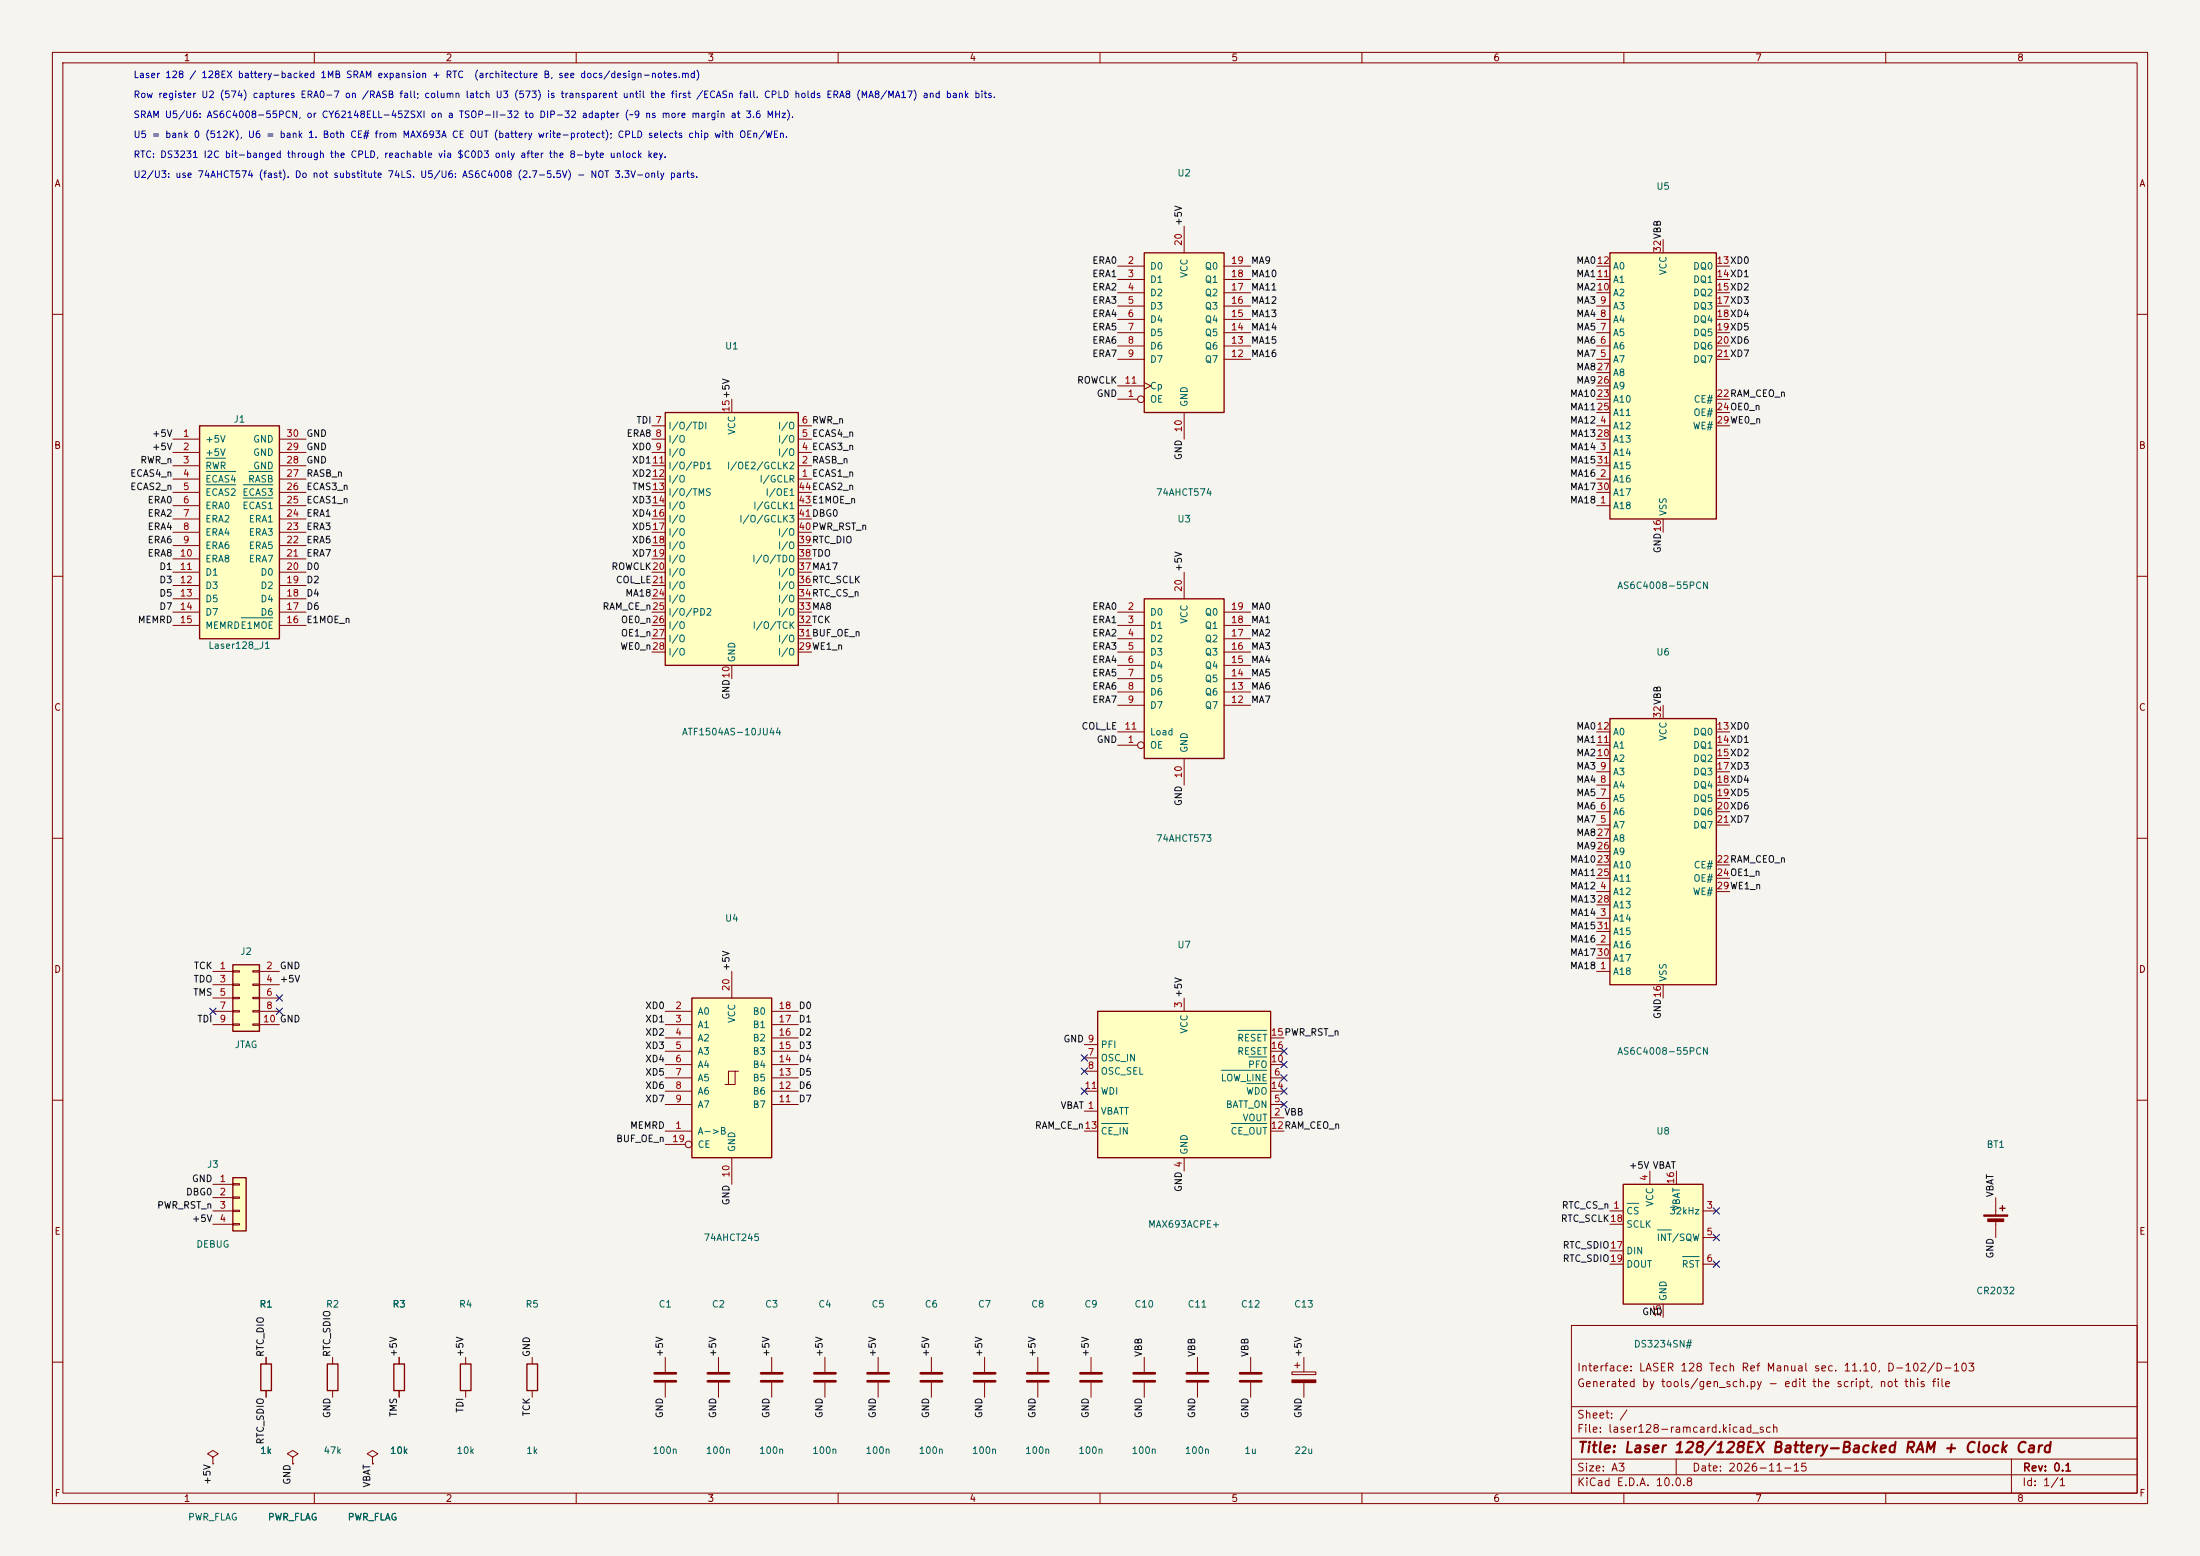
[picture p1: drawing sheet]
<svg xmlns="http://www.w3.org/2000/svg" width="420mm" height="297mm" viewBox="0 0 420 297" stroke-linecap="round" stroke-linejoin="round" font-family="sans-serif">
<path d="M0 0h420v297h-420z" fill="#f5f4ef" stroke="#f5f4ef" stroke-width=".19"/>
<g fill="none" stroke="#840000" stroke-width=".19">
<path d="M10 10h400v277h-400zM12 12h396v273h-396zM60 10v2M110 10v2M160 10v2M210 10v2M260 10v2M310 10v2M360 10v2M10 60h2M408 60h2M10 110h2"/>
<path d="M408 110h2M10 160h2M408 160h2M10 210h2M408 210h2M76.2 259.1v1.2M300 253h108v32h-108zM10 260h2M76.2 265.4v1.3M300 278.5h108M300 274.5h108M300 268.5h108"/>
<path d="M320 278.5v3M384 278.5v6.5M408 260h2M60 285v2M110 285v2M160 285v2M210 285v2M260 285v2M300 281.5h108M310 285v2M360 285v2"/>
</g>
<path d="M75.2 260.3h2v5.1h-2z" fill="none" stroke="#840000" stroke-width=".25"/>
<path d="M218.4 114.3h15.3v30.5h-15.3z" fill="#ffffc2"/>
<path d="M218.4 114.3h15.3v30.5h-15.3z" fill="none" stroke="#840000" stroke-width=".25"/>
<g fill="none" stroke="#840000" stroke-width=".19">
<path d="M213.4 116.8h5M213.4 119.4h5M226.1 109.2v5.1M233.7 116.8h5.1M233.7 119.4h5.1M213.4 121.9h5M213.4 124.5h5M213.4 127h5M213.4 129.5h5M213.4 132.1h5M213.4 134.6h5M213.4 139.7h5"/>
<path d="M233.7 121.9h5.1M233.7 124.5h5.1M233.7 127h5.1M233.7 129.5h5.1M233.7 132.1h5.1M233.7 134.6h5.1M213.4 142.2h3.8M226.1 144.8v5.1"/>
<circle cx="217.8" cy="142.2" r=".63"/>
</g>
<path d="M307.3 48.3h20.4v50.8h-20.4z" fill="#ffffc2"/>
<path d="M307.3 48.3h20.4v50.8h-20.4z" fill="none" stroke="#840000" stroke-width=".25"/>
<g fill="none" stroke="#840000" stroke-width=".19">
<path d="M304.8 58.4h2.5M304.8 55.9h2.5M304.8 53.3h2.5M304.8 50.8h2.5M317.5 45.7v2.6M327.7 58.4h2.5M327.7 55.9h2.5M327.7 53.3h2.5M327.7 50.8h2.5M304.8 68.6h2.5M304.8 66h2.5M304.8 63.5h2.5"/>
<path d="M304.8 61h2.5M304.8 76.2h2.5M304.8 78.7h2.5M304.8 73.7h2.5M304.8 71.1h2.5M327.7 68.6h2.5M327.7 66h2.5M327.7 63.5h2.5M327.7 61h2.5M327.7 76.2h2.5M327.7 78.7h2.5M304.8 96.5h2.5"/>
<path d="M304.8 91.4h2.5M304.8 86.4h2.5M304.8 81.3h2.5M304.8 83.8h2.5M304.8 94h2.5M304.8 88.9h2.5M317.5 99.1v2.5M327.7 81.3h2.5M127 259.1v2.8M137.2 259.1v2.8M147.3 259.1v2.8M157.5 259.1v2.8"/>
<path d="M167.6 259.1v2.8M177.8 259.1v2.8M127 263.9v2.8M137.2 263.9v2.8M147.3 263.9v2.8M157.5 263.9v2.8M167.6 263.9v2.8M177.8 263.9v2.8"/>
</g>
<path d="M125 262.1h4M125 263.7h4M135.1 262.1h4.1M135.1 263.7h4.1M145.3 262.1h4.1M145.3 263.7h4.1M155.4 262.1h4.1M155.4 263.7h4.1M165.6 262.1h4.1M165.6 263.7h4.1M175.8 262.1h4M175.8 263.7h4" fill="none" stroke="#840000" stroke-width=".51"/>
<path d="M218.4 48.3h15.3v30.4h-15.3z" fill="#ffffc2"/>
<path d="M218.4 48.3h15.3v30.4h-15.3z" fill="none" stroke="#840000" stroke-width=".25"/>
<g fill="none" stroke="#840000" stroke-width=".19">
<path d="M213.4 50.8h5M213.4 53.3h5M213.4 55.9h5M213.4 58.4h5M226.1 43.2v5.1M233.7 50.8h5.1M233.7 53.3h5.1M233.7 55.9h5.1M233.7 58.4h5.1M213.4 76.2h3.8M213.4 61h5M213.4 63.5h5"/>
<path d="M213.4 66h5M213.4 68.6h5M213.4 73.7h5M218.4 73l1.3 .7-1.3 .6M226.1 78.7v5.1M233.7 61h5.1M233.7 63.5h5.1M233.7 66h5.1M233.7 68.6h5.1"/>
<circle cx="217.8" cy="76.2" r=".63"/>
</g>
<path d="M132.1 190.5h15.2v30.5h-15.2z" fill="#ffffc2"/>
<g fill="none" stroke="#840000" stroke-width=".19">
<path d="M127 193h5.1M127 195.6h5.1M127 198.1h5.1M139.7 185.4v5.1M147.3 193h5.1M147.3 195.6h5.1M147.3 198.1h5.1M127 215.9h5.1M127 200.7h5.1M127 203.2h5.1M127 205.7h5.1M127 208.3h5.1"/>
<path d="M127 210.8h5.1M127 218.4h3.8M140.3 204.5h-1.2v2.5M141 204.5h-.7v2.5h-1.9M147.3 200.7h5.1M147.3 203.2h5.1M147.3 205.7h5.1M147.3 208.3h5.1M147.3 210.8h5.1M139.7 221v5.1"/>
<circle cx="131.4" cy="218.4" r=".63"/>
</g>
<path d="M132.1 190.5h15.2v30.5h-15.2z" fill="none" stroke="#840000" stroke-width=".25"/>
<path d="M307.3 137.2h20.4v50.8h-20.4z" fill="#ffffc2"/>
<path d="M307.3 137.2h20.4v50.8h-20.4zM62.5 260.3h2v5.1h-2z" fill="none" stroke="#840000" stroke-width=".25"/>
<g fill="none" stroke="#840000" stroke-width=".19">
<path d="M304.8 139.7h2.5M317.5 134.6v2.6M327.7 139.7h2.5M304.8 157.5h2.5M304.8 154.9h2.5M304.8 152.4h2.5M304.8 149.9h2.5M304.8 147.3h2.5M304.8 144.8h2.5M304.8 142.2h2.5M327.7 157.5h2.5M327.7 154.9h2.5"/>
<path d="M327.7 152.4h2.5M327.7 149.9h2.5M327.7 147.3h2.5M327.7 144.8h2.5M327.7 142.2h2.5M304.8 175.3h2.5M304.8 170.2h2.5M304.8 165.1h2.5M304.8 167.6h2.5M304.8 162.6h2.5M304.8 160h2.5M304.8 172.7h2.5"/>
<path d="M304.8 177.8h2.5M327.7 170.2h2.5M327.7 165.1h2.5M327.7 167.6h2.5M304.8 185.4h2.5M304.8 180.3h2.5M304.8 182.9h2.5M317.5 188v2.5M63.5 259.1v1.2M188 259.1v2.8M63.5 265.4v1.3M188 263.9v2.8"/>
</g>
<path d="M185.9 262.1h4.1M185.9 263.7h4.1" fill="none" stroke="#840000" stroke-width=".51"/>
<path d="M38.1 81.3h15.2v40.6h-15.2z" fill="#ffffc2"/>
<path d="M38.1 81.3h15.2v40.6h-15.2zM381.8 230.6h1M382.3 230.1v1M49.8 260.3h2v5.1h-2zM87.9 260.3h2v5.1h-2zM100.6 260.3h2v5.1h-2z" fill="none" stroke="#840000" stroke-width=".25"/>
<g fill="none" stroke="#840000" stroke-width=".19">
<path d="M33 83.8h5.1M33 86.4h5.1M33 88.9h5.1M33 91.4h5.1M33 94h5.1M33 96.5h5.1M33 99.1h5.1M53.3 83.8h5.1M53.3 86.4h5.1M53.3 88.9h5.1M53.3 91.4h5.1M53.3 94h5.1"/>
<path d="M53.3 96.5h5.1M53.3 99.1h5.1M33 101.6h5.1M33 104.1h5.1M33 106.7h5.1M33 109.2h5.1M33 111.8h5.1M33 114.3h5.1M33 116.8h5.1M33 119.4h5.1M53.3 101.6h5.1M53.3 104.1h5.1"/>
<path d="M53.3 106.7h5.1M53.3 109.2h5.1M53.3 111.8h5.1M53.3 114.3h5.1M53.3 116.8h5.1M53.3 119.4h5.1M381 228.6v3.3M381 232.9v3.3M50.8 259.1v1.2M88.9 259.1v1.2M101.6 259.1v1.2M50.8 265.4v1.3"/>
<path d="M88.9 265.4v1.3M101.6 265.4v1.3"/>
</g>
<path d="M39.3 87.5h3.8M39.3 90h5.7M39.3 92.5h5.7M46.4 92.5h5.7M46.4 95.1h5.7M47.5 90h4.6M46.1 117.9h6" fill="none" stroke="#006464" stroke-width=".19"/>
<g fill="#840000" stroke="#840000" stroke-width=".19">
<path d="M378.7 231.9h4.6v.3h-4.6z"/>
<path d="M379.5 232.7h3v.5h-3z"/>
</g>
<path d="M44.4 184.2h5.1v12.7h-5.1z" fill="#ffffc2"/>
<path d="M44.4 184.2h5.1v12.7h-5.1z" fill="none" stroke="#840000" stroke-width=".25"/>
<g fill="none" stroke="#840000" stroke-width=".19">
<path d="M40.6 185.4h3.8M40.6 188h3.8M40.6 190.5h3.8M40.6 193h3.8M40.6 195.6h3.8M44.4 185.3h1.3v.2h-1.3zM44.4 187.8h1.3v.3h-1.3zM44.4 190.4h1.3v.2h-1.3zM44.4 192.9h1.3v.3h-1.3zM44.4 195.5h1.3v.2h-1.3zM48.3 185.3h1.2v.2h-1.2zM48.3 187.8h1.2v.3h-1.2z"/>
<path d="M48.3 190.4h1.2v.2h-1.2zM48.3 192.9h1.2v.3h-1.2zM48.3 195.5h1.2v.2h-1.2zM49.5 185.4h3.8M49.5 188h3.8M49.5 190.5h3.8M49.5 193h3.8M49.5 195.6h3.8M40.6 278.1l1.1-.6-1.1-.6-1 .6 1 .6v1.3M40.6 279.4h.1M55.9 278.1l1-.6-1-.6-1 .6 1 .6v1.3M55.9 279.4h.1"/>
<path d="M71.1 278.1l1-.6-1-.6-1 .6 1 .6v1.3M71.1 279.4h.1"/>
</g>
<path d="M44.4 224.8h2.6v10.1h-2.6z" fill="#ffffc2"/>
<path d="M44.4 224.8h2.6v10.1h-2.6z" fill="none" stroke="#840000" stroke-width=".25"/>
<path d="M40.6 226.1h3.8M40.6 228.6h3.8M40.6 231.1h3.8M40.6 233.7h3.8M44.4 225.9h1.3v.3h-1.3zM44.4 228.5h1.3v.2h-1.3zM44.4 231h1.3v.3h-1.3zM44.4 233.6h1.3v.2h-1.3zM218.4 259.1v2.8M228.6 259.1v2.8M218.4 263.9v2.8M228.6 263.9v2.8" fill="none" stroke="#840000" stroke-width=".19"/>
<path d="M216.4 262.1h4.1M216.4 263.7h4.1M226.6 262.1h4M226.6 263.7h4" fill="none" stroke="#840000" stroke-width=".51"/>
<path d="M209.5 193h33.1v28h-33.1z" fill="#ffffc2"/>
<path d="M209.5 193h33.1v28h-33.1z" fill="none" stroke="#840000" stroke-width=".25"/>
<g fill="none" stroke="#840000" stroke-width=".19">
<path d="M207 199.4h2.5M226.1 190.5v2.5M242.6 198.1h2.5M207 212.1h2.5M207 201.9h2.5M207 204.5h2.5M207 208.3h2.5M207 215.9h2.5M242.6 213.4h2.5M242.6 210.8h2.5M242.6 205.7h2.5M242.6 203.2h2.5"/>
<path d="M242.6 208.3h2.5M242.6 215.9h2.5M242.6 200.7h2.5M226.1 221v2.5M198.1 259.1v2.8M238.8 259.1v2.8M198.1 263.9v2.8M238.8 263.9v2.8"/>
</g>
<path d="M236.3 196.7h5.5M210.3 214.5h5.1M233.2 204.3h8.6M235.1 214.5h6.7M238 206.8h3.8M238.4 201.8h3.4" fill="none" stroke="#006464" stroke-width=".19"/>
<path d="M196.1 262.1h4.1M196.1 263.7h4.1M236.7 262.1h4.1M236.7 263.7h4.1" fill="none" stroke="#840000" stroke-width=".51"/>
<path d="M127 78.7h25.4v48.3h-25.4z" fill="#ffffc2"/>
<path d="M127 78.7h25.4v48.3h-25.4z" fill="none" stroke="#840000" stroke-width=".25"/>
<g fill="none" stroke="#840000" stroke-width=".19">
<path d="M139.7 76.2v2.5M124.5 91.4h2.5M124.5 88.9h2.5M124.5 86.4h2.5M124.5 83.8h2.5M124.5 81.3h2.5M124.5 94h2.5M124.5 96.5h2.5M124.5 99.1h2.5M152.4 91.4h2.5M152.4 88.9h2.5M152.4 86.4h2.5"/>
<path d="M152.4 83.8h2.5M152.4 81.3h2.5M152.4 94h2.5M152.4 96.5h2.5M152.4 99.1h2.5M124.5 101.6h2.5M124.5 104.1h2.5M124.5 106.7h2.5M124.5 109.2h2.5M124.5 111.8h2.5M124.5 114.3h2.5M124.5 116.8h2.5"/>
<path d="M124.5 119.4h2.5M152.4 101.6h2.5M152.4 104.1h2.5M152.4 106.7h2.5M152.4 109.2h2.5M152.4 111.8h2.5M152.4 114.3h2.5M152.4 116.8h2.5M152.4 119.4h2.5M124.5 121.9h2.5M124.5 124.5h2.5M139.7 127v2.5"/>
<path d="M152.4 121.9h2.5M152.4 124.5h2.5"/>
</g>
<path d="M309.9 226.1h15.2v22.8h-15.2z" fill="#ffffc2"/>
<path d="M309.9 226.1h15.2v22.8h-15.2z" fill="none" stroke="#840000" stroke-width=".25"/>
<g fill="none" stroke="#840000" stroke-width=".19">
<path d="M307.3 231.1h2.6M307.3 238.8h2.6M307.3 233.7h2.6M315 223.5v2.6M320 223.5v2.6M325.1 231.1h2.6M325.1 236.2h2.6M50.8 259.1v1.2M76.2 259.1v1.2M208.3 259.1v2.8M248.9 259.1v2.8M307.3 241.3h2.6"/>
<path d="M317.5 248.9v2.6M325.1 241.3h2.6M50.8 265.4v1.3M55.9 279.4h.1M71.1 279.4h.1M76.2 265.4v1.3M208.3 263.9v2.8M246.6 261.9h4.6v.5h-4.6zM247.1 260.6h1.1M247.6 260.1v1M248.9 263.9v2.8"/>
</g>
<path d="M310.6 229.7h2.2M316.4 234.8h2.7M321.2 239.9h3.2" fill="none" stroke="#006464" stroke-width=".19"/>
<path d="M246.6 263.4h4.6v.5h-4.6z" fill="#840000" stroke="#840000" stroke-width=".19"/>
<path d="M206.2 262.1h4.1M206.2 263.7h4.1" fill="none" stroke="#840000" stroke-width=".51"/>
<g fill="none" stroke="#000084" stroke-width=".19">
<path d="M40 192.4l1.2 1.2M41.2 192.4l-1.2 1.2M52.7 192.4l1.2 1.2M52.7 189.9l1.2 1.2M53.9 192.4l-1.2 1.2M53.9 189.9l-1.2 1.2M206.4 203.9l1.2 1.2M206.4 201.3l1.2 1.2M206.4 207.7l1.2 1.2M207.6 203.9l-1.2 1.2M207.6 201.3l-1.2 1.2M207.6 207.7l-1.2 1.2"/>
<path d="M244.5 207.7l1.2 1.2M244.5 202.6l1.2 1.2M244.5 200.1l1.2 1.2M244.5 205.1l1.2 1.2M244.5 210.2l1.2 1.2M245.7 207.7l-1.2 1.2M245.7 202.6l-1.2 1.2M245.7 200.1l-1.2 1.2M245.7 205.1l-1.2 1.2M245.7 210.2l-1.2 1.2M327.1 230.5l1.2 1.2M327.1 235.6l1.2 1.2"/>
<path d="M328.3 230.5l-1.2 1.2M328.3 235.6l-1.2 1.2M327.1 240.7l1.2 1.2M328.3 240.7l-1.2 1.2"/>
</g>
<text font-size="2" fill="#840000" x="301" y="277.8">Title: Laser 128/128EX Battery-Backed RAM + Clock Card</text>
<g font-size="1.5" fill="#840000">
<text x="300.9" y="262.1">Interface: LASER 128 Tech Ref Manual sec. 11.10, D-102/D-103</text>
<text x="300.9" y="265.1">Generated by tools/gen_sch.py - edit the script, not this file</text>
<text x="300.9" y="273.8">File: laser128-ramcard.kicad_sch</text>
<text x="300.9" y="271.1">Sheet: /</text>
<text x="300.9" y="281.2">Size: A3</text>
<text x="322.9" y="281.2">Date: 2026-11-15</text>
<text x="386" y="281.2">Rev: 0.1</text>
<text x="300.9" y="284">KiCad E.D.A. 10.0.8</text>
<text x="385.9" y="284">Id: 1/1</text>
</g>
<g font-size="1.3" fill="#840000">
<text x="35" y="12">1</text>
<text x="85" y="12">2</text>
<text x="135" y="12">3</text>
<text x="185" y="12">4</text>
<text x="235" y="12">5</text>
<text x="285" y="12">6</text>
<text x="335" y="12">7</text>
<text x="385" y="12">8</text>
<text x="10.3" y="36">A</text>
<text x="408.3" y="36">A</text>
<text x="10.2" y="86">B</text>
<text x="408.2" y="86">B</text>
<text x="10.2" y="136">C</text>
<text x="408.2" y="136">C</text>
<text x="10.2" y="186">D</text>
<text x="408.2" y="186">D</text>
<text x="10.3" y="236">E</text>
<text x="408.3" y="236">E</text>
<text x="10.3" y="286">F</text>
<text x="35" y="287">1</text>
<text x="85" y="287">2</text>
<text x="135" y="287">3</text>
<text x="185" y="287">4</text>
<text x="235" y="287">5</text>
<text x="285" y="287">6</text>
<text x="335" y="287">7</text>
<text x="385" y="287">8</text>
<text x="408.3" y="286">F</text>
</g>
<g font-size="1.3" fill="#0000c2">
<text x="25.4" y="15.2">Laser 128 / 128EX battery-backed 1MB SRAM expansion + RTC</text>
<text x="90.4" y="15.2">(architecture B, see docs/design-notes.md)</text>
<text x="25.4" y="19">Row register U2 (574) captures ERA0-7 on /RASB fall; column latch U3 (573) is transparent until the first /ECASn fall. CPLD holds ERA8 (MA8/MA17) and bank bits.</text>
<text x="25.4" y="22.8">SRAM U5/U6: AS6C4008-55PCN, or CY62148ELL-45ZSXI on a TSOP-II-32 to DIP-32 adapter (~9 ns more margin at 3.6 MHz).</text>
<text x="25.4" y="26.6">U5 = bank 0 (512K), U6 = bank 1. Both CE# from MAX693A CE OUT (battery write-protect); CPLD selects chip with OEn/WEn.</text>
<text x="25.4" y="34.3">U2/U3: use 74AHCT574 (fast). Do not substitute 74LS. U5/U6: AS6C4008 (2.7-5.5V) - NOT 3.3V-only parts.</text>
<text x="25.4" y="30.5">RTC: DS3231 I2C bit-banged through the CPLD, reachable via $C0D3 only after the 8-byte unlock key.</text>
</g>
<g font-size="1.3" fill="#006464">
<text x="224.7" y="34">U2</text>
<text x="316.1" y="36.5">U5</text>
<text x="219.4" y="51.8">D0</text>
<text x="227" y="53.1" transform="rotate(-90 227 53.1)">VCC</text>
<text x="229.9" y="51.8">Q0</text>
<text x="307.8" y="51.8">A0</text>
<text x="318.5" y="52.6" transform="rotate(-90 318.5 52.6)">VCC</text>
<text x="323.1" y="51.8">DQ0</text>
<text x="219.4" y="54.3">D1</text>
<text x="219.4" y="56.8">D2</text>
<text x="219.4" y="59.4">D3</text>
<text x="229.9" y="59.4">Q3</text>
<text x="229.9" y="56.8">Q2</text>
<text x="229.9" y="54.3">Q1</text>
<text x="307.8" y="59.4">A3</text>
<text x="307.8" y="56.8">A2</text>
<text x="307.8" y="54.3">A1</text>
<text x="323.1" y="54.3">DQ1</text>
<text x="323.1" y="56.8">DQ2</text>
<text x="323.1" y="59.4">DQ3</text>
<text x="219.4" y="61.9">D4</text>
<text x="219.4" y="64.5">D5</text>
<text x="229.9" y="64.5">Q5</text>
<text x="229.9" y="61.9">Q4</text>
<text x="307.8" y="64.5">A5</text>
<text x="307.8" y="61.9">A4</text>
<text x="323.1" y="61.9">DQ4</text>
<text x="323.1" y="64.5">DQ5</text>
<text x="138.3" y="67">U1</text>
<text x="219.4" y="67">D6</text>
<text x="219.4" y="69.5">D7</text>
<text x="229.9" y="69.5">Q7</text>
<text x="229.9" y="67">Q6</text>
<text x="307.8" y="69.5">A7</text>
<text x="307.8" y="67">A6</text>
<text x="323.1" y="67">DQ6</text>
<text x="323.1" y="69.5">DQ7</text>
<text x="219.4" y="77.2">OE</text>
<text x="219.4" y="74.6">Cp</text>
<text x="227" y="77.8" transform="rotate(-90 227 77.8)">GND</text>
<text x="307.8" y="77.2">A10</text>
<text x="307.8" y="74.6">A9</text>
<text x="307.8" y="72.1">A8</text>
<text x="323.2" y="77.2">CE#</text>
<text x="44.5" y="81">J1</text>
<text x="127.5" y="82.2">I/O/TDI</text>
<text x="140.7" y="83.1" transform="rotate(-90 140.7 83.1)">VCC</text>
<text x="148.4" y="82.2">I/O</text>
<text x="307.8" y="82.2">A12</text>
<text x="307.8" y="79.7">A11</text>
<text x="323.1" y="82.2">WE#</text>
<text x="323.2" y="79.7">OE#</text>
<text x="39.1" y="84.8">+5V</text>
<text x="39.1" y="87.3">+5V</text>
<text x="39.1" y="89.9">RWR</text>
<text x="48.2" y="89.9">GND</text>
<text x="48.2" y="87.3">GND</text>
<text x="48.2" y="84.8">GND</text>
<text x="127.5" y="84.8">I/O</text>
<text x="127.5" y="87.3">I/O</text>
<text x="127.5" y="89.9">I/O/PD1</text>
<text x="138.7" y="89.9">I/OE2/GCLK2</text>
<text x="148.4" y="87.3">I/O</text>
<text x="148.4" y="84.8">I/O</text>
<text x="307.8" y="87.3">A14</text>
<text x="307.8" y="84.8">A13</text>
<text x="307.8" y="89.9">A15</text>
<text x="39.1" y="92.4">ECAS4</text>
<text x="39.1" y="94.9">ECAS2</text>
<text x="46.2" y="94.9">ECAS3</text>
<text x="47.3" y="92.4">RASB</text>
<text x="127.5" y="92.4">I/O</text>
<text x="127.5" y="94.9">I/O/TMS</text>
<text x="144.9" y="92.4">I/GCLR</text>
<text x="146" y="94.9">I/OE1</text>
<text x="220.6" y="94.9">74AHCT574</text>
<text x="307.8" y="92.4">A16</text>
<text x="307.8" y="94.9">A17</text>
<text x="39.1" y="97.5">ERA0</text>
<text x="39.1" y="100">ERA2</text>
<text x="46.2" y="97.5">ECAS1</text>
<text x="47.4" y="100">ERA1</text>
<text x="127.5" y="97.5">I/O</text>
<text x="127.5" y="100">I/O</text>
<text x="141" y="100">I/O/GCLK3</text>
<text x="143.7" y="97.5">I/GCLK1</text>
<text x="224.7" y="100">U3</text>
<text x="307.8" y="97.5">A18</text>
<text x="318.5" y="98.6" transform="rotate(-90 318.5 98.6)">VSS</text>
<text x="39.1" y="102.6">ERA4</text>
<text x="39.1" y="105.1">ERA6</text>
<text x="39.1" y="107.6">ERA8</text>
<text x="47.4" y="107.6">ERA7</text>
<text x="47.4" y="105.1">ERA5</text>
<text x="47.4" y="102.6">ERA3</text>
<text x="127.5" y="102.6">I/O</text>
<text x="127.5" y="105.1">I/O</text>
<text x="127.5" y="107.6">I/O</text>
<text x="143.5" y="107.6">I/O/TDO</text>
<text x="148.4" y="105.1">I/O</text>
<text x="148.4" y="102.6">I/O</text>
<text x="39.1" y="110.2">D1</text>
<text x="39.1" y="112.7">D3</text>
<text x="49.6" y="112.7">D2</text>
<text x="49.6" y="110.2">D0</text>
<text x="127.5" y="110.2">I/O</text>
<text x="127.5" y="112.7">I/O</text>
<text x="148.4" y="112.7">I/O</text>
<text x="148.4" y="110.2">I/O</text>
<text x="308.6" y="112.7">AS6C4008-55PCN</text>
<text x="39.1" y="115.3">D5</text>
<text x="39.1" y="117.8">D7</text>
<text x="49.6" y="117.8">D6</text>
<text x="49.6" y="115.3">D4</text>
<text x="127.5" y="115.3">I/O</text>
<text x="127.5" y="117.8">I/O/PD2</text>
<text x="148.4" y="117.8">I/O</text>
<text x="148.4" y="115.3">I/O</text>
<text x="219.4" y="117.8">D0</text>
<text x="227" y="119.2" transform="rotate(-90 227 119.2)">VCC</text>
<text x="229.9" y="117.8">Q0</text>
<text x="39.1" y="120.3">MEMRDE1MOE</text>
<text x="39.7" y="124.2">Laser128_J1</text>
<text x="127.5" y="120.3">I/O</text>
<text x="127.5" y="122.9">I/O</text>
<text x="127.5" y="125.4">I/O</text>
<text x="143.6" y="120.3">I/O/TCK</text>
<text x="148.4" y="125.4">I/O</text>
<text x="148.4" y="122.9">I/O</text>
<text x="219.4" y="120.3">D1</text>
<text x="219.4" y="122.9">D2</text>
<text x="219.4" y="125.4">D3</text>
<text x="229.9" y="125.4">Q3</text>
<text x="229.9" y="122.9">Q2</text>
<text x="229.9" y="120.3">Q1</text>
<text x="316.1" y="125.4">U6</text>
<text x="140.7" y="126.5" transform="rotate(-90 140.7 126.5)">GND</text>
<text x="219.4" y="128">D4</text>
<text x="219.4" y="130.5">D5</text>
<text x="229.9" y="130.5">Q5</text>
<text x="229.9" y="128">Q4</text>
<text x="219.4" y="133">D6</text>
<text x="219.4" y="135.6">D7</text>
<text x="229.9" y="135.6">Q7</text>
<text x="229.9" y="133">Q6</text>
<text x="130.1" y="140.7">ATF1504AS-10JU44</text>
<text x="219.4" y="143.2">OE</text>
<text x="219.4" y="140.7">Load</text>
<text x="227" y="143.8" transform="rotate(-90 227 143.8)">GND</text>
<text x="307.8" y="143.2">A1</text>
<text x="307.8" y="140.7">A0</text>
<text x="318.5" y="141.5" transform="rotate(-90 318.5 141.5)">VCC</text>
<text x="323.1" y="140.7">DQ0</text>
<text x="323.1" y="143.2">DQ1</text>
<text x="307.8" y="148.3">A3</text>
<text x="307.8" y="145.7">A2</text>
<text x="323.1" y="145.7">DQ2</text>
<text x="323.1" y="148.3">DQ3</text>
<text x="307.8" y="155.9">A6</text>
<text x="307.8" y="153.4">A5</text>
<text x="307.8" y="150.8">A4</text>
<text x="323.1" y="150.8">DQ4</text>
<text x="323.1" y="153.4">DQ5</text>
<text x="323.1" y="155.9">DQ6</text>
<text x="220.6" y="161">74AHCT573</text>
<text x="307.8" y="158.4">A7</text>
<text x="307.8" y="161">A8</text>
<text x="323.1" y="158.4">DQ7</text>
<text x="307.8" y="166.1">A10</text>
<text x="307.8" y="163.5">A9</text>
<text x="323.2" y="166.1">CE#</text>
<text x="307.8" y="171.1">A12</text>
<text x="307.8" y="168.6">A11</text>
<text x="307.8" y="173.7">A13</text>
<text x="323.1" y="171.1">WE#</text>
<text x="323.2" y="168.6">OE#</text>
<text x="138.3" y="176.2">U4</text>
<text x="307.8" y="176.2">A14</text>
<text x="307.8" y="178.8">A15</text>
<text x="45.8" y="182.6">J2</text>
<text x="224.7" y="181.3">U7</text>
<text x="307.8" y="181.3">A16</text>
<text x="307.8" y="183.8">A17</text>
<text x="307.8" y="186.4">A18</text>
<text x="318.5" y="187.5" transform="rotate(-90 318.5 187.5)">VSS</text>
<text x="133.1" y="194">A0</text>
<text x="133.1" y="196.5">A1</text>
<text x="140.7" y="195.4" transform="rotate(-90 140.7 195.4)">VCC</text>
<text x="143.6" y="196.5">B1</text>
<text x="143.6" y="194">B0</text>
<text x="227" y="197.4" transform="rotate(-90 227 197.4)">VCC</text>
<text x="44.7" y="200.4">JTAG</text>
<text x="133.1" y="199.1">A2</text>
<text x="133.1" y="201.6">A3</text>
<text x="143.6" y="201.6">B3</text>
<text x="143.6" y="199.1">B2</text>
<text x="210" y="202.9">OSC_IN</text>
<text x="210" y="200.4">PFI</text>
<text x="236.1" y="199.1">RESET</text>
<text x="236.1" y="201.6">RESET</text>
<text x="308.6" y="201.6">AS6C4008-55PCN</text>
<text x="133.1" y="204.2">A4</text>
<text x="133.1" y="206.7">A5</text>
<text x="133.1" y="209.2">A6</text>
<text x="143.6" y="209.2">B6</text>
<text x="143.6" y="206.7">B5</text>
<text x="143.6" y="204.2">B4</text>
<text x="210" y="205.4">OSC_SEL</text>
<text x="210" y="209.2">WDI</text>
<text x="232.9" y="206.7">LOW_LINE</text>
<text x="237.8" y="209.2">WDO</text>
<text x="238.1" y="204.2">PFO</text>
<text x="133.1" y="211.8">A7</text>
<text x="143.6" y="211.8">B7</text>
<text x="210" y="213.1">VBATT</text>
<text x="233.9" y="211.8">BATT_ON</text>
<text x="237.1" y="214.3">VOUT</text>
<text x="133.1" y="216.9">A-&gt;B</text>
<text x="133.1" y="219.4">CE</text>
<text x="140.7" y="220" transform="rotate(-90 140.7 220)">GND</text>
<text x="210" y="216.9">CE_IN</text>
<text x="227" y="220.5" transform="rotate(-90 227 220.5)">GND</text>
<text x="234.8" y="216.9">CE_OUT</text>
<text x="316.1" y="216.9">U8</text>
<text x="379.1" y="219.4">BT1</text>
<text x="39.4" y="223.2">J3</text>
<text x="310.4" y="232.1">CS</text>
<text x="315.9" y="230.4" transform="rotate(-90 315.9 230.4)">VCC</text>
<text x="318.6" y="232.1">32kHz</text>
<text x="321" y="231.2" transform="rotate(-90 321 231.2)">VBAT</text>
<text x="37.4" y="238.5">DEBUG</text>
<text x="134.2" y="237.2">74AHCT245</text>
<text x="219.1" y="234.6">MAX693ACPE+</text>
<text x="310.4" y="239.7">DIN</text>
<text x="310.4" y="234.6">SCLK</text>
<text x="316.2" y="237.2">INT/SQW</text>
<text x="310.4" y="242.3">DOUT</text>
<text x="320.9" y="242.3">RST</text>
<text x="49.4" y="249.9">R1</text>
<text x="62.1" y="249.9">R2</text>
<text x="74.8" y="249.9">R3</text>
<text x="87.5" y="249.9">R4</text>
<text x="100.2" y="249.9">R5</text>
<text x="125.6" y="249.9">C1</text>
<text x="135.8" y="249.9">C2</text>
<text x="146" y="249.9">C3</text>
<text x="156.1" y="249.9">C4</text>
<text x="166.3" y="249.9">C5</text>
<text x="176.4" y="249.9">C6</text>
<text x="186.6" y="249.9">C7</text>
<text x="196.8" y="249.9">C8</text>
<text x="206.9" y="249.9">C9</text>
<text x="216.5" y="249.9">C10</text>
<text x="226.6" y="249.9">C11</text>
<text x="236.8" y="249.9">C12</text>
<text x="246.9" y="249.9">C13</text>
<text x="318.5" y="248.4" transform="rotate(-90 318.5 248.4)">GND</text>
<text x="377.2" y="247.3">CR2032</text>
<text x="311.8" y="257.5">DS3234SN#</text>
<text x="49.6" y="277.8">1k</text>
<text x="61.6" y="277.8">47k</text>
<text x="74.3" y="277.8">10k</text>
<text x="87" y="277.8">10k</text>
<text x="100.4" y="277.8">1k</text>
<text x="124.5" y="277.8">100n</text>
<text x="134.6" y="277.8">100n</text>
<text x="144.8" y="277.8">100n</text>
<text x="155" y="277.8">100n</text>
<text x="165.1" y="277.8">100n</text>
<text x="175.3" y="277.8">100n</text>
<text x="185.4" y="277.8">100n</text>
<text x="195.6" y="277.8">100n</text>
<text x="205.8" y="277.8">100n</text>
<text x="215.9" y="277.8">100n</text>
<text x="226.1" y="277.8">100n</text>
<text x="237.5" y="277.8">1u</text>
<text x="247" y="277.8">22u</text>
<text x="35.8" y="290.5">PWR_FLAG</text>
<text x="51" y="290.5">PWR_FLAG</text>
<text x="66.3" y="290.5">PWR_FLAG</text>
</g>
<g font-size="1.3" fill="#a90000">
<text x="225.9" y="47.1" transform="rotate(-90 225.9 47.1)">20</text>
<text x="215.2" y="50.7">2</text>
<text x="215.2" y="53.2">3</text>
<text x="234.9" y="53.2">18</text>
<text x="234.9" y="50.7">19</text>
<text x="317.4" y="48.3" transform="rotate(-90 317.4 48.3)">32VBB</text>
<text x="327.6" y="50.7">13XD0</text>
<text x="327.6" y="53.2">14XD1</text>
<text x="215.2" y="55.7">4</text>
<text x="215.2" y="58.3">5</text>
<text x="234.9" y="58.3">16</text>
<text x="234.9" y="55.7">17</text>
<text x="305.3" y="58.3">9</text>
<text x="327.6" y="55.7">15XD2</text>
<text x="327.6" y="58.3">17XD3</text>
<text x="215.2" y="60.8">6</text>
<text x="215.2" y="63.4">7</text>
<text x="215.2" y="65.9">8</text>
<text x="234.9" y="65.9">13</text>
<text x="234.9" y="63.4">14</text>
<text x="234.9" y="60.8">15</text>
<text x="305.3" y="65.9">6</text>
<text x="305.3" y="63.4">7</text>
<text x="305.3" y="60.8">8</text>
<text x="327.6" y="60.8">18XD4</text>
<text x="327.6" y="63.4">19XD5</text>
<text x="327.6" y="65.9">20XD6</text>
<text x="215.2" y="68.4">9</text>
<text x="234.9" y="68.4">12</text>
<text x="305.3" y="68.4">5</text>
<text x="327.6" y="68.4">21XD7</text>
<text x="214.6" y="73.5">11</text>
<text x="215.2" y="76.1">1</text>
<text x="327.6" y="76.1">22RAM_CEO_n</text>
<text x="34.8" y="83.7">1</text>
<text x="54.5" y="83.7">30</text>
<text x="125" y="83.7">8</text>
<text x="139.6" y="78.8" transform="rotate(-90 139.6 78.8)">15+5V</text>
<text x="152.9" y="83.7">5 ECAS4_n</text>
<text x="152.9" y="81.1">6 RWR_n</text>
<text x="225.9" y="82.6" transform="rotate(-90 225.9 82.6)">10</text>
<text x="305.3" y="81.1">4</text>
<text x="327.6" y="78.6">24OE0_n</text>
<text x="327.6" y="81.1">29WE0_n</text>
<text x="34.8" y="86.2">2</text>
<text x="34.8" y="88.8">3</text>
<text x="54.5" y="88.8">28</text>
<text x="54.5" y="86.2">29</text>
<text x="125" y="86.2">9</text>
<text x="152.9" y="88.8">2 RASB_n</text>
<text x="152.9" y="86.2">4 ECAS3_n</text>
<text x="305.3" y="86.2">3</text>
<text x="34.8" y="91.3">4</text>
<text x="34.8" y="93.8">5</text>
<text x="54.5" y="93.8">26</text>
<text x="54.5" y="91.3">27</text>
<text x="152.3" y="93.8">44ECAS2_n</text>
<text x="152.9" y="91.3">1 ECAS1_n</text>
<text x="305.3" y="91.3">2</text>
<text x="34.8" y="96.4">6</text>
<text x="34.8" y="98.9">7</text>
<text x="34.8" y="101.5">8</text>
<text x="54.5" y="101.5">23</text>
<text x="54.5" y="98.9">24</text>
<text x="54.5" y="96.4">25</text>
<text x="152.3" y="101.5">40PWR_RST_n</text>
<text x="152.3" y="98.9">41DBG0</text>
<text x="152.3" y="96.4">43E1MOE_n</text>
<text x="305.3" y="96.4">1</text>
<text x="34.2" y="106.5">10</text>
<text x="34.8" y="104">9</text>
<text x="54.5" y="106.5">21</text>
<text x="54.5" y="104">22</text>
<text x="152.3" y="106.5">38TDO</text>
<text x="152.3" y="104">39RTC_DIO</text>
<text x="34.2" y="109.1">11</text>
<text x="34.2" y="111.6">12</text>
<text x="54.5" y="111.6">19</text>
<text x="54.5" y="109.1">20</text>
<text x="152.3" y="111.6">36RTC_SCLK</text>
<text x="152.3" y="109.1">37MA17</text>
<text x="225.9" y="113.1" transform="rotate(-90 225.9 113.1)">20</text>
<text x="34.2" y="114.2">13</text>
<text x="34.2" y="116.7">14</text>
<text x="34.2" y="119.2">15</text>
<text x="54.5" y="119.2">16</text>
<text x="54.5" y="116.7">17</text>
<text x="54.5" y="114.2">18</text>
<text x="152.3" y="119.2">32TCK</text>
<text x="152.3" y="116.7">33MA8</text>
<text x="152.3" y="114.2">34RTC_CS_n</text>
<text x="215.2" y="116.7">2</text>
<text x="215.2" y="119.2">3</text>
<text x="234.9" y="119.2">18</text>
<text x="234.9" y="116.7">19</text>
<text x="152.3" y="124.3">29WE1_n</text>
<text x="152.3" y="121.8">31BUF_OE_n</text>
<text x="215.2" y="121.8">4</text>
<text x="215.2" y="124.3">5</text>
<text x="234.9" y="124.3">16</text>
<text x="234.9" y="121.8">17</text>
<text x="215.2" y="126.9">6</text>
<text x="215.2" y="129.4">7</text>
<text x="215.2" y="131.9">8</text>
<text x="234.9" y="131.9">13</text>
<text x="234.9" y="129.4">14</text>
<text x="234.9" y="126.9">15</text>
<text x="215.2" y="134.5">9</text>
<text x="234.9" y="134.5">12</text>
<text x="317.4" y="137.2" transform="rotate(-90 317.4 137.2)">32VBB</text>
<text x="214.6" y="139.6">11</text>
<text x="215.2" y="142.1">1</text>
<text x="327.6" y="139.6">13XD0</text>
<text x="327.6" y="142.1">14XD1</text>
<text x="225.9" y="148.7" transform="rotate(-90 225.9 148.7)">10</text>
<text x="305.3" y="149.7">8</text>
<text x="305.3" y="147.2">9</text>
<text x="327.6" y="144.6">15XD2</text>
<text x="327.6" y="147.2">17XD3</text>
<text x="327.6" y="149.7">18XD4</text>
<text x="305.3" y="154.8">6</text>
<text x="305.3" y="152.3">7</text>
<text x="327.6" y="152.3">19XD5</text>
<text x="327.6" y="154.8">20XD6</text>
<text x="305.3" y="157.3">5</text>
<text x="327.6" y="157.3">21XD7</text>
<text x="327.6" y="165">22RAM_CEO_n</text>
<text x="327.6" y="167.5">24OE1_n</text>
<text x="305.3" y="170">4</text>
<text x="327.6" y="170">29WE1_n</text>
<text x="305.3" y="175.1">3</text>
<text x="41.8" y="185.3">1</text>
<text x="50.7" y="185.3">2</text>
<text x="305.3" y="185.3">1</text>
<text x="305.3" y="180.2">2</text>
<text x="41.8" y="187.8">3</text>
<text x="41.8" y="190.4">5</text>
<text x="50.7" y="187.8">4</text>
<text x="50.7" y="190.4">6</text>
<text x="139.6" y="189.3" transform="rotate(-90 139.6 189.3)">20</text>
<text x="41.8" y="192.9">7</text>
<text x="41.8" y="195.4">9</text>
<text x="50.1" y="195.4">10 GND</text>
<text x="50.7" y="192.9">8</text>
<text x="128.8" y="192.9">2</text>
<text x="128.8" y="195.4">3</text>
<text x="128.8" y="198">4</text>
<text x="148.5" y="198">16</text>
<text x="148.5" y="195.4">17</text>
<text x="148.5" y="192.9">18</text>
<text x="225.9" y="192.5" transform="rotate(-90 225.9 192.5)">3 +5V</text>
<text x="242.5" y="198">15PWR_RST_n</text>
<text x="128.8" y="200.5">5</text>
<text x="128.8" y="203.1">6</text>
<text x="148.5" y="203.1">14</text>
<text x="148.5" y="200.5">15</text>
<text x="207.5" y="201.8">7</text>
<text x="242.5" y="203.1">10</text>
<text x="242.5" y="200.5">16</text>
<text x="128.8" y="205.6">7</text>
<text x="128.8" y="208.1">8</text>
<text x="148.5" y="208.1">12</text>
<text x="148.5" y="205.6">13</text>
<text x="206.9" y="208.1">11</text>
<text x="207.5" y="204.3">8</text>
<text x="242.5" y="208.1">14</text>
<text x="243.1" y="205.6">6</text>
<text x="128.8" y="215.8">1</text>
<text x="128.8" y="210.7">9</text>
<text x="148.5" y="210.7">11</text>
<text x="242.5" y="215.8">12RAM_CEO_n</text>
<text x="243.1" y="213.2">2 VBB</text>
<text x="243.1" y="210.7">5</text>
<text x="128.2" y="218.3">19</text>
<text x="41.8" y="225.9">1</text>
<text x="139.6" y="224.9" transform="rotate(-90 139.6 224.9)">10</text>
<text x="314.8" y="225.5" transform="rotate(-90 314.8 225.5)">4</text>
<text x="319.9" y="226.1" transform="rotate(-90 319.9 226.1)">16</text>
<text x="41.8" y="228.5">2</text>
<text x="41.8" y="231">3</text>
<text x="41.8" y="233.5">4</text>
<text x="325.7" y="231">3</text>
<text x="325.7" y="236.1">5</text>
<text x="325.7" y="241.2">6</text>
<text x="317.4" y="251.5" transform="rotate(-90 317.4 251.5)">15</text>
</g>
<g font-size="1.3" fill="#0f0f0f">
<text x="225.9" y="43.2" transform="rotate(-90 225.9 43.2)">+5V</text>
<text x="208.4" y="50.7">ERA0</text>
<text x="208.4" y="53.2">ERA1</text>
<text x="238.7" y="50.7">MA9</text>
<text x="238.7" y="53.2">MA10</text>
<text x="300.8" y="50.7">MA012</text>
<text x="300.8" y="53.2">MA111</text>
<text x="208.4" y="58.3">ERA3</text>
<text x="208.4" y="55.8">ERA2</text>
<text x="238.7" y="58.3">MA12</text>
<text x="238.7" y="55.8">MA11</text>
<text x="300.8" y="58.3">MA3</text>
<text x="300.8" y="55.8">MA210</text>
<text x="208.4" y="60.8">ERA4</text>
<text x="208.4" y="63.4">ERA5</text>
<text x="208.4" y="65.9">ERA6</text>
<text x="238.7" y="65.9">MA15</text>
<text x="238.7" y="63.4">MA14</text>
<text x="238.7" y="60.8">MA13</text>
<text x="300.8" y="65.9">MA6</text>
<text x="300.8" y="63.4">MA5</text>
<text x="300.8" y="60.8">MA4</text>
<text x="208.4" y="68.5">ERA7</text>
<text x="238.7" y="68.5">MA16</text>
<text x="300.8" y="68.5">MA7</text>
<text x="300.8" y="71">MA827</text>
<text x="205.5" y="73.5">ROWCLK</text>
<text x="209.3" y="76.1">GND</text>
<text x="299.6" y="76.1">MA1023</text>
<text x="300.8" y="73.5">MA926</text>
<text x="28.9" y="83.7">+5V</text>
<text x="58.4" y="83.7">GND</text>
<text x="119.5" y="83.7">ERA8</text>
<text x="121.4" y="81.2">TDI 7</text>
<text x="299.6" y="81.2">MA12</text>
<text x="299.6" y="83.7">MA1328</text>
<text x="299.6" y="78.6">MA1125</text>
<text x="26.7" y="88.8">RWR_n</text>
<text x="28.9" y="86.2">+5V</text>
<text x="58.4" y="86.2">GND</text>
<text x="58.4" y="88.8">GND</text>
<text x="120.5" y="88.8">XD111</text>
<text x="120.5" y="86.2">XD0</text>
<text x="225.9" y="87.9" transform="rotate(-90 225.9 87.9)">GND</text>
<text x="299.6" y="88.8">MA1531</text>
<text x="299.6" y="86.2">MA14</text>
<text x="24.7" y="91.3">ECAS4_n</text>
<text x="24.7" y="93.9">ECAS2_n</text>
<text x="58.4" y="91.3">RASB_n</text>
<text x="58.4" y="93.9">ECAS3_n</text>
<text x="120.5" y="91.3">XD212</text>
<text x="120.6" y="93.9">TMS13</text>
<text x="299.6" y="93.9">MA1730</text>
<text x="299.6" y="91.3">MA16</text>
<text x="28.1" y="96.4">ERA0</text>
<text x="28.1" y="98.9">ERA2</text>
<text x="28.1" y="101.5">ERA4</text>
<text x="58.4" y="96.4">ECAS1_n</text>
<text x="58.4" y="98.9">ERA1</text>
<text x="58.4" y="101.5">ERA3</text>
<text x="120.5" y="101.5">XD517</text>
<text x="120.5" y="98.9">XD416</text>
<text x="120.5" y="96.4">XD314</text>
<text x="299.6" y="96.4">MA18</text>
<text x="28.1" y="104">ERA6</text>
<text x="28.1" y="106.6">ERA8</text>
<text x="58.4" y="106.6">ERA7</text>
<text x="58.4" y="104">ERA5</text>
<text x="120.5" y="106.6">XD719</text>
<text x="120.5" y="104">XD618</text>
<text x="317.4" y="105.7" transform="rotate(-90 317.4 105.7)">GND16</text>
<text x="30.3" y="109.1">D1</text>
<text x="30.3" y="111.6">D3</text>
<text x="58.4" y="111.6">D2</text>
<text x="58.4" y="109.1">D0</text>
<text x="116.6" y="109.1">ROWCLK20</text>
<text x="117.5" y="111.6">COL_LE21</text>
<text x="225.9" y="109.2" transform="rotate(-90 225.9 109.2)">+5V</text>
<text x="26.2" y="119.3">MEMRD</text>
<text x="30.3" y="114.2">D5</text>
<text x="30.3" y="116.7">D7</text>
<text x="58.4" y="119.3">E1MOE_n</text>
<text x="58.4" y="116.7">D6</text>
<text x="58.4" y="114.2">D4</text>
<text x="114.9" y="116.7">RAM_CE_n25</text>
<text x="118.4" y="119.3">OE0_n26</text>
<text x="119.3" y="114.2">MA1824</text>
<text x="208.4" y="116.7">ERA0</text>
<text x="208.4" y="119.3">ERA1</text>
<text x="238.7" y="119.3">MA1</text>
<text x="238.7" y="116.7">MA0</text>
<text x="118.3" y="124.3">WE0_n28</text>
<text x="118.4" y="121.8">OE1_n27</text>
<text x="208.4" y="121.8">ERA2</text>
<text x="208.4" y="124.3">ERA3</text>
<text x="238.7" y="124.3">MA3</text>
<text x="238.7" y="121.8">MA2</text>
<text x="208.4" y="126.9">ERA4</text>
<text x="208.4" y="129.4">ERA5</text>
<text x="208.4" y="132">ERA6</text>
<text x="238.7" y="132">MA6</text>
<text x="238.7" y="129.4">MA5</text>
<text x="238.7" y="126.9">MA4</text>
<text x="139.6" y="133.6" transform="rotate(-90 139.6 133.6)">GND10</text>
<text x="208.4" y="134.5">ERA7</text>
<text x="238.7" y="134.5">MA7</text>
<text x="206.4" y="139.6">COL_LE</text>
<text x="209.3" y="142.1">GND</text>
<text x="300.8" y="139.6">MA012</text>
<text x="300.8" y="142.1">MA111</text>
<text x="300.8" y="149.7">MA4</text>
<text x="300.8" y="144.7">MA210</text>
<text x="300.8" y="147.2">MA3</text>
<text x="225.9" y="154" transform="rotate(-90 225.9 154)">GND</text>
<text x="300.8" y="152.3">MA5</text>
<text x="300.8" y="154.8">MA6</text>
<text x="300.8" y="159.9">MA827</text>
<text x="300.8" y="157.4">MA7</text>
<text x="299.6" y="165">MA1023</text>
<text x="299.6" y="167.5">MA1125</text>
<text x="300.8" y="162.4">MA926</text>
<text x="299.6" y="170.1">MA12</text>
<text x="299.6" y="172.6">MA1328</text>
<text x="299.6" y="177.7">MA1531</text>
<text x="299.6" y="175.1">MA14</text>
<text x="36.9" y="185.3">TCK</text>
<text x="53.3" y="185.3">GND</text>
<text x="139.6" y="185.4" transform="rotate(-90 139.6 185.4)">+5V</text>
<text x="299.6" y="180.2">MA16</text>
<text x="299.6" y="185.3">MA18</text>
<text x="299.6" y="182.8">MA1730</text>
<text x="36.8" y="190.4">TMS</text>
<text x="36.8" y="187.8">TDO</text>
<text x="53.3" y="187.8">+5V</text>
<text x="37.6" y="195.5">TDI</text>
<text x="123.1" y="195.5">XD1</text>
<text x="123.1" y="198">XD2</text>
<text x="123.1" y="192.9">XD0</text>
<text x="152.4" y="198">D2</text>
<text x="152.4" y="195.5">D1</text>
<text x="152.4" y="192.9">D0</text>
<text x="317.4" y="194.6" transform="rotate(-90 317.4 194.6)">GND16</text>
<text x="123.1" y="200.5">XD3</text>
<text x="123.1" y="203.1">XD4</text>
<text x="152.4" y="200.5">D3</text>
<text x="152.4" y="203.1">D4</text>
<text x="202.9" y="199.3">GND 9</text>
<text x="123.1" y="208.2">XD6</text>
<text x="123.1" y="205.6">XD5</text>
<text x="152.4" y="208.2">D6</text>
<text x="152.4" y="205.6">D5</text>
<text x="120.2" y="215.8">MEMRD</text>
<text x="123.1" y="210.7">XD7</text>
<text x="152.4" y="210.7">D7</text>
<text x="197.5" y="215.8">RAM_CE_n13</text>
<text x="202.4" y="212">VBAT 1</text>
<text x="117.5" y="218.3">BUF_OE_n</text>
<text x="36.5" y="225.9">GND</text>
<text x="225.9" y="227.6" transform="rotate(-90 225.9 227.6)">GND 4</text>
<text x="310.9" y="223.4">+5V VBAT</text>
<text x="29.9" y="231">PWR_RST_n</text>
<text x="35.4" y="228.5">DBG0</text>
<text x="36.5" y="233.6">+5V</text>
<text x="139.6" y="230.2" transform="rotate(-90 139.6 230.2)">GND</text>
<text x="297.9" y="233.6">RTC_SCLK18</text>
<text x="298" y="231">RTC_CS_n 1</text>
<text x="380.9" y="228.6" transform="rotate(-90 380.9 228.6)">VBAT</text>
<text x="298.2" y="238.6">RTC_SDIO17</text>
<text x="298.2" y="241.2">RTC_SDIO19</text>
<text x="380.9" y="240.3" transform="rotate(-90 380.9 240.3)">GND</text>
<text x="313.4" y="251.3">GND</text>
<text x="50.7" y="259.1" transform="rotate(-90 50.7 259.1)">RTC_DIO</text>
<text x="63.4" y="259.1" transform="rotate(-90 63.4 259.1)">RTC_SDIO</text>
<text x="76.1" y="259.1" transform="rotate(-90 76.1 259.1)">+5V</text>
<text x="88.8" y="259.1" transform="rotate(-90 88.8 259.1)">+5V</text>
<text x="101.5" y="259.1" transform="rotate(-90 101.5 259.1)">GND</text>
<text x="126.9" y="259.1" transform="rotate(-90 126.9 259.1)">+5V</text>
<text x="137" y="259.1" transform="rotate(-90 137 259.1)">+5V</text>
<text x="147.2" y="259.1" transform="rotate(-90 147.2 259.1)">+5V</text>
<text x="157.4" y="259.1" transform="rotate(-90 157.4 259.1)">+5V</text>
<text x="167.5" y="259.1" transform="rotate(-90 167.5 259.1)">+5V</text>
<text x="177.7" y="259.1" transform="rotate(-90 177.7 259.1)">+5V</text>
<text x="187.8" y="259.1" transform="rotate(-90 187.8 259.1)">+5V</text>
<text x="198" y="259.1" transform="rotate(-90 198 259.1)">+5V</text>
<text x="208.2" y="259.1" transform="rotate(-90 208.2 259.1)">+5V</text>
<text x="218.3" y="259.1" transform="rotate(-90 218.3 259.1)">VBB</text>
<text x="228.5" y="259.1" transform="rotate(-90 228.5 259.1)">VBB</text>
<text x="238.6" y="259.1" transform="rotate(-90 238.6 259.1)">VBB</text>
<text x="248.8" y="259.1" transform="rotate(-90 248.8 259.1)">+5V</text>
<text x="88.8" y="269.8" transform="rotate(-90 88.8 269.8)">TDI</text>
<text x="50.7" y="275.8" transform="rotate(-90 50.7 275.8)">RTC_SDIO</text>
<text x="63.4" y="270.8" transform="rotate(-90 63.4 270.8)">GND</text>
<text x="76.1" y="270.6" transform="rotate(-90 76.1 270.6)">TMS</text>
<text x="101.5" y="270.4" transform="rotate(-90 101.5 270.4)">TCK</text>
<text x="126.9" y="270.8" transform="rotate(-90 126.9 270.8)">GND</text>
<text x="137" y="270.8" transform="rotate(-90 137 270.8)">GND</text>
<text x="147.2" y="270.8" transform="rotate(-90 147.2 270.8)">GND</text>
<text x="157.4" y="270.8" transform="rotate(-90 157.4 270.8)">GND</text>
<text x="167.5" y="270.8" transform="rotate(-90 167.5 270.8)">GND</text>
<text x="177.7" y="270.8" transform="rotate(-90 177.7 270.8)">GND</text>
<text x="187.8" y="270.8" transform="rotate(-90 187.8 270.8)">GND</text>
<text x="198" y="270.8" transform="rotate(-90 198 270.8)">GND</text>
<text x="208.2" y="270.8" transform="rotate(-90 208.2 270.8)">GND</text>
<text x="218.3" y="270.8" transform="rotate(-90 218.3 270.8)">GND</text>
<text x="228.5" y="270.8" transform="rotate(-90 228.5 270.8)">GND</text>
<text x="238.6" y="270.8" transform="rotate(-90 238.6 270.8)">GND</text>
<text x="248.8" y="270.8" transform="rotate(-90 248.8 270.8)">GND</text>
<text x="40.5" y="283.5" transform="rotate(-90 40.5 283.5)">+5V</text>
<text x="55.8" y="283.5" transform="rotate(-90 55.8 283.5)">GND</text>
<text x="71" y="284" transform="rotate(-90 71 284)">VBAT</text>
</g>
</svg>
